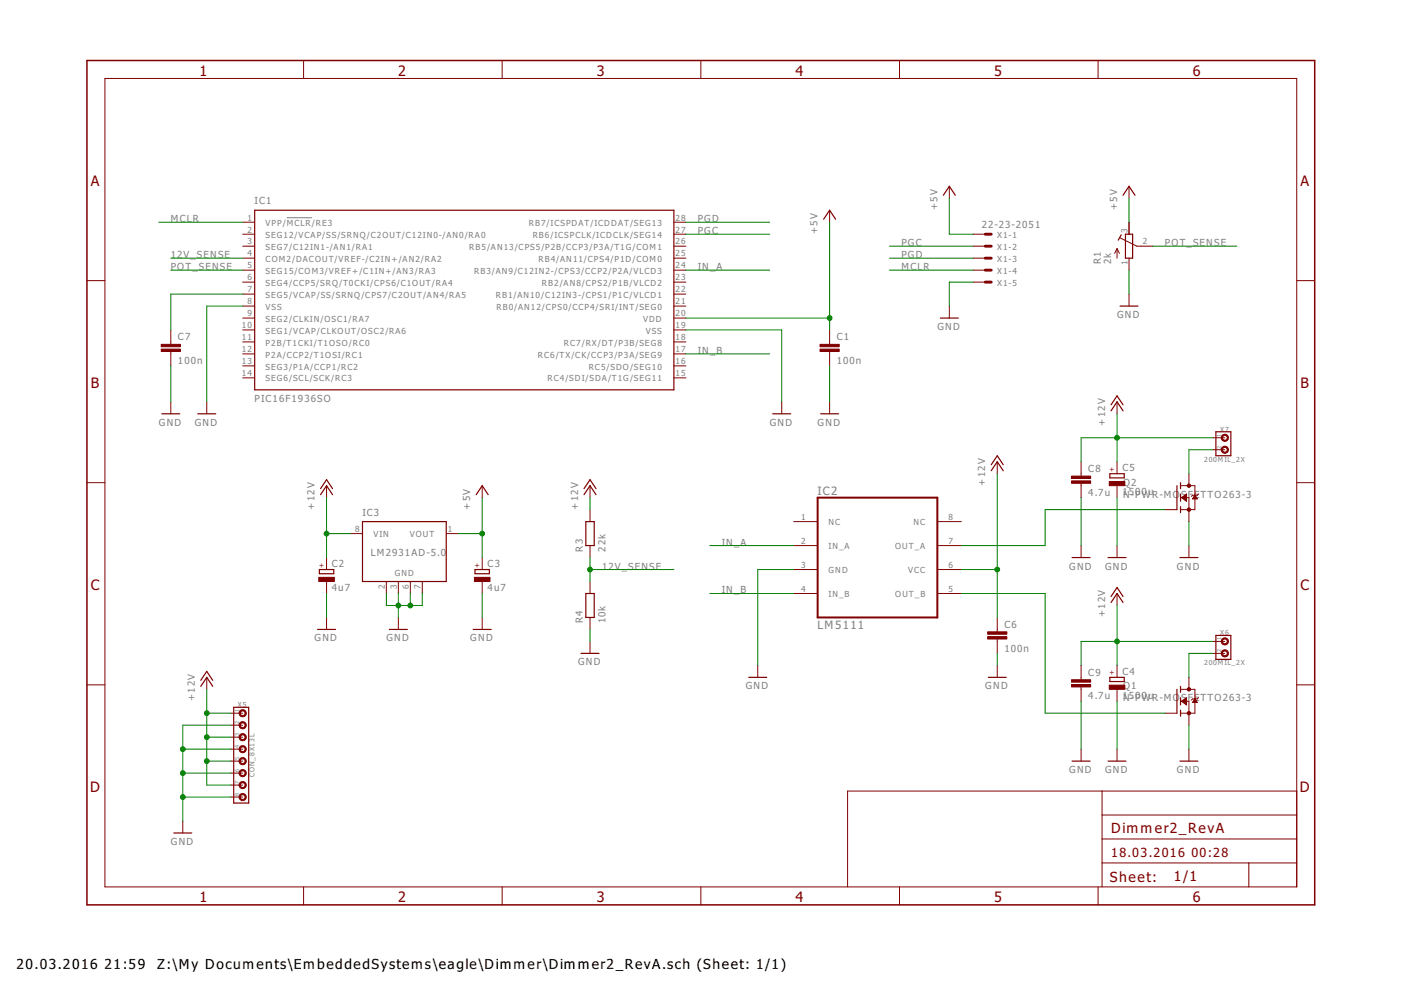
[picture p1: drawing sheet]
<svg xmlns="http://www.w3.org/2000/svg" width="297mm" height="210mm" viewBox="0 0 297 210" stroke-linecap="round" stroke-linejoin="round" font-family="sans-serif">
<path d="M60.8 46.2h5.3" fill="none" stroke="#808080" stroke-width=".21"/>
<g fill="none" stroke="#800000" stroke-width=".21">
<path d="M22.2 16.6h252.7v171.4h-252.7zM64.4 12.8v3.8M106.5 12.8v3.8M148.6 12.8v3.8M190.7 12.8v3.8M232.8 12.8v3.8M201.3 39.5v2.5M239.4 39.5v2.5M18.4 59.5h3.8M51.5 47.1h2.5M51.5 49.7h2.5M51.5 52.2h2.5"/>
<path d="M51.5 54.7h2.5M51.5 57.3h2.5M51.5 59.8h2.5M142.9 47.1h2.5M142.9 49.7h2.5M142.9 52.2h2.5M142.9 54.7h2.5M142.9 57.3h2.5M142.9 59.8h2.5M175.9 44.6v2.5M206.4 49.7h2.5M206.4 52.2h2.5"/>
<path d="M206.4 54.7h2.5M206.4 57.3h2.5M206.4 59.8h2.5M236.8 52.7v2M236.8 52.7l-.5 1M236.8 52.7l.5 1M237.5 50.4l3.5 1.8h3.5M239.4 47.1v2.6M239.4 54.7v2.6M274.9 59.5h3.8M36.2 70v3M36.2 74.5v3.1"/>
<path d="M51.5 62.4h2.5M51.5 64.9h2.5M51.5 67.4h2.5M51.5 70h2.5M51.5 72.5h2.5M51.5 75h2.5M51.5 77.6h2.5M142.9 62.4h2.5M142.9 64.9h2.5M142.9 67.4h2.5M142.9 70h2.5M142.9 72.5h2.5"/>
<path d="M142.9 75h2.5M142.9 77.6h2.5M175.9 70v3M175.9 74.5v3.1M201.3 64.9v2.5M239.4 62.4v2.5M36.2 85.2v2.5M43.8 85.2v2.5M51.5 80.1h2.5M142.9 80.1h2.5M165.7 85.2v2.5M175.9 85.2v2.5"/>
<path d="M211.4 97.9v2.5M229.2 97.9v3M236.8 85.2v2.5M236.8 97.9v2.5M257.2 92.8h2.5M257.2 95.4h2.5M18.4 102.3h3.8M69.2 103v2.5M69.2 118.2v2.6M74.3 113.1h2.6M94.6 113.1h2.6M102.2 103v2.5"/>
<path d="M102.2 118.2v2.6M125.1 103v2.5M125.1 108.1v2.5M125.1 115.7v2.5M168.3 110.6h5.1M168.3 115.7h5.1M198.7 110.6h5.1M198.7 115.7h5.1M229.2 102.5v3M229.2 115.7v2.5M236.8 103v2.5M236.8 115.7v2.5"/>
<path d="M247 108.1h2.5M250.3 105.5h1.8v5.1M250.3 103h3v5.1h-3M250.5 105.5l1.1-.7v1.5zM250.6 105.5h1M250.7 105.6h.9M250.7 105.4h.9M250.8 105.7h.8M250.9 105.3h.7M251 105.9h.6M251.1 105.1h.5M251.2 106h.4"/>
<path d="M251.2 105h.4M251.3 106.1h.3M251.4 104.9h.2M251.5 106.2h.1M251.5 104.8h.1M252.1 100.4v2.6M252.1 115.7v2.5M252.9 105.6h.8M253 105.5h.7M253.1 105.4h.5M253.2 105.3h.3M253.3 105.1h.1"/>
<path d="M253.3 105l.6 .8h-1.1zM254.1 104.8l-.2 .2h-1.1l-.2 .3M274.9 102.3h3.8M69.2 123.3v2.5M69.2 130.9v2.6M81.9 123.3v2.5M84.5 123.3v2.5M84.5 130.9v2.6M87 123.3v2.5M89.5 123.3v2.5M102.2 123.3v2.5M102.2 130.9v2.6"/>
<path d="M125.1 123.3v2.5M125.1 130.9v2.6M125.1 136v2.5M168.3 120.8h5.1M168.3 125.8h5.1M198.7 120.8h5.1M198.7 125.8h5.1M211.4 130.9v3.1M211.4 135.5v3M236.8 125.8v2.6M257.2 136h2.5M257.2 138.5h2.5"/>
<path d="M18.4 145.2h3.8M43.8 143.6v2.6M48.9 151.2h2.6M48.9 153.8h2.6M48.9 156.3h2.6M48.9 158.8h2.6M160.7 141.1v2.5M211.4 141.1v2.5M229.2 141.1v3M229.2 145.6v3.1M229.2 158.8v2.6M236.8 141.1v2.5"/>
<path d="M236.8 146.2v2.5M236.8 158.8v2.6M247 151.2h2.5M250.3 148.7h1.8v5.1M250.3 146.2h3v5h-3M250.5 148.7l1.1-.8v1.6zM250.7 148.8h.9M250.7 148.5h.9M250.9 148.9h.7M250.9 148.4h.7M251 149h.6M251.1 148.3h.5"/>
<path d="M251.2 149.2h.4M251.2 148.2h.4M251.3 149.3h.3M251.4 148.1h.2M251.5 149.4h.1M251.5 148h.1M252.1 143.6v2.6M252.1 158.8v2.6M252.9 148.9h.9M252.9 148.8h.9M253 148.7h.7M253.1 148.5h.5"/>
<path d="M253.2 148.4h.3M253.3 148.3h.1M253.3 148.2l.6 .7h-1.1zM254.1 147.9l-.2 .3h-1.1l-.2 .2M274.9 145.2h3.8M38.8 174.1v2.5M48.9 161.4h2.6M48.9 163.9h2.6M48.9 166.5h2.6M48.9 169h2.6M233.7 167.7v20.3M233.7 177.9h41.2"/>
<path d="M233.7 172.8h41.2M274.9 167.7h-95.2v20.3M64.4 188v3.9M106.5 188v3.9M148.6 188v3.9M190.7 188v3.9M232.8 188v3.9M233.7 183h41.2M264.8 183v5"/>
</g>
<path d="M18.4 12.8h260.3v179.1h-260.3z" fill="none" stroke="#800000" stroke-width=".32"/>
<g fill="none" stroke="#800000" stroke-width=".25">
<path d="M54 44.6h88.9v38.1h-88.9zM174.6 46.5l1.3-1.9 1.3 1.9M200 41.4l1.3-1.9 1.2 1.9M237.7 49.8l-.6 1.1M238.1 41.4l1.3-1.9 1.2 1.9M238.6 49.7h1.5v5h-1.5zM199.4 67.4h3.8M237.5 64.9h3.8M34.3 87.7h3.8M41.9 87.7h3.8M163.8 87.7h3.8M174 87.7h3.8"/>
<path d="M210.2 99.8l1.2-1.9 1.3 1.9M210.2 98.5l1.2-1.9 1.3 1.9M235.6 87.1l1.2-1.9 1.3 1.9M235.6 85.8l1.2-1.9 1.3 1.9M257.8 91.5h3.2v5.1h-3.2zM68 104.9l1.2-1.9 1.3 1.9M68 103.6l1.2-1.9 1.3 1.9M76.9 110.6h17.7v12.7h-17.7zM101 104.9l1.2-1.9 1.3 1.9M123.8 104.9l1.3-1.9 1.3 1.9M123.8 103.6l1.3-1.9 1.3 1.9M124.2 110.6h1.8v5.1h-1.8z"/>
<path d="M227.3 118.2h3.8M234.9 118.2h3.8M235.3 100.4h3.1v.9h-3.1zM249.5 103v5.1M250.2 118.2h3.8M250.3 102.3v1.3M250.3 104.8v1.5M250.3 107.4v1.3M67.3 133.5h3.8M67.7 120.8h3.1v.8h-3.1zM82.5 133.5h3.9M100.3 133.5h3.8"/>
<path d="M100.7 120.8h3.1v.8h-3.1zM123.2 138.5h3.8M124.2 125.8h1.8v5.1h-1.8zM235.6 127.7l1.2-1.9 1.3 1.9M235.6 126.5l1.2-1.9 1.3 1.9M257.8 134.7h3.2v5.1h-3.2zM42.6 145.5l1.2-1.9 1.3 1.9M42.6 144.3l1.2-2 1.3 2M49.6 150h3.1v20.3h-3.1zM158.7 143.6h3.9M209.5 143.6h3.8M235.3 143.6h3.1v.9h-3.1z"/>
<path d="M249.5 146.2v5M250.3 145.5v1.3M250.3 147.9v1.6M250.3 150.6v1.2M36.9 176.6h3.8M227.3 161.4h3.8M234.9 161.4h3.8M250.2 161.4h3.8"/>
</g>
<path d="M208.9 49.7h1.3M208.9 52.2h1.3M208.9 54.7h1.3M208.9 57.3h1.3M208.9 59.8h1.3" fill="none" stroke="#800000" stroke-width=".61"/>
<g fill="#800000" stroke="#800000" stroke-width=".21">
<path d="M173.9 74h4v.5h-4z"/>
<path d="M173.9 73h4v.5h-4z"/>
<path d="M67.6 122.4h3.3v.9h-3.3z"/>
<path d="M100.6 122.4h3.3v.9h-3.3z"/>
<path d="M235.2 145.3h3.3v.9h-3.3z"/>
<path d="M235.2 102.1h3.3v.9h-3.3z"/>
<path d="M209.4 135h4.1v.5h-4.1z"/>
<path d="M209.4 134h4.1v.5h-4.1z"/>
<path d="M34.2 74h4v.5h-4z"/>
<path d="M34.2 73h4v.5h-4z"/>
<path d="M227.2 102h4v.5h-4z"/>
<path d="M227.2 100.9h4v.6h-4z"/>
<path d="M227.2 145.1h4v.5h-4z"/>
<path d="M227.2 144.1h4v.5h-4z"/>
</g>
<g fill="#800000" stroke="#800000" stroke-width=".21">
<path d="M50.9 150.7a.77 .77 0 0 1 1.2 .1 .77 .77 0 0 1-.4 1.1 .77 .77 0 0 1-1-.7h.2a.51 .51 0 0 1 .8-.4 .51 .51 0 0 1 .1 .8 .51 .51 0 0 1-.8-.2l-.1-.2h-.2z" fill-rule="evenodd"/>
<path d="M50.9 153.3a.77 .77 0 0 1 1.2 0 .77 .77 0 0 1-.4 1.2 .77 .77 0 0 1-1-.7h.2a.51 .51 0 0 1 .8-.5 .51 .51 0 0 1 .1 .9 .51 .51 0 0 1-.8-.3l-.1-.1h-.2z" fill-rule="evenodd"/>
<path d="M50.9 155.8a.77 .77 0 0 1 1.2 .1 .77 .77 0 0 1-.4 1.1 .77 .77 0 0 1-1-.7h.2a.51 .51 0 0 1 .8-.4 .51 .51 0 0 1 .1 .8 .51 .51 0 0 1-.8-.2l-.1-.2h-.2z" fill-rule="evenodd"/>
<path d="M50.9 158.3a.77 .77 0 0 1 1.2 .1 .77 .77 0 0 1-.4 1.2 .77 .77 0 0 1-1-.8h.2a.51 .51 0 0 1 .8-.4 .51 .51 0 0 1 .1 .9 .51 .51 0 0 1-.8-.3l-.1-.2h-.2z" fill-rule="evenodd"/>
<path d="M50.9 160.9a.77 .77 0 0 1 1.2 0 .77 .77 0 0 1-.4 1.2 .77 .77 0 0 1-1-.7h.2a.51 .51 0 0 1 .8-.4 .51 .51 0 0 1 .1 .8 .51 .51 0 0 1-.8-.2l-.1-.2h-.2z" fill-rule="evenodd"/>
<path d="M50.9 163.4a.77 .77 0 0 1 1.2 .1 .77 .77 0 0 1-.4 1.1 .77 .77 0 0 1-1-.7h.2a.51 .51 0 0 1 .8-.4 .51 .51 0 0 1 .1 .8 .51 .51 0 0 1-.8-.2l-.1-.2h-.2z" fill-rule="evenodd"/>
<path d="M50.9 166a.77 .77 0 0 1 1.2 0 .77 .77 0 0 1-.4 1.2 .77 .77 0 0 1-1-.7h.2a.51 .51 0 0 1 .8-.5 .51 .51 0 0 1 .1 .9 .51 .51 0 0 1-.8-.3l-.1-.1h-.2z" fill-rule="evenodd"/>
<path d="M50.9 168.5a.77 .77 0 0 1 1.2 .1 .77 .77 0 0 1-.4 1.1 .77 .77 0 0 1-1-.7h.2a.51 .51 0 0 1 .8-.4 .51 .51 0 0 1 .1 .8 .51 .51 0 0 1-.8-.2l-.1-.2h-.2z" fill-rule="evenodd"/>
<path d="M259.1 135.5a.76 .76 0 0 1 1.2 .1 .76 .76 0 0 1-.4 1.1 .76 .76 0 0 1-1-.7h.3a.52 .52 0 0 1 .7-.5 .52 .52 0 0 1 .1 .9 .52 .52 0 0 1-.8-.2v-.2h-.3z" fill-rule="evenodd"/>
<path d="M259.1 138a.76 .76 0 0 1 1.2 .1 .76 .76 0 0 1-.4 1.2 .76 .76 0 0 1-1-.8h.3a.52 .52 0 0 1 .7-.4 .52 .52 0 0 1 .1 .9 .52 .52 0 0 1-.8-.3v-.2h-.3z" fill-rule="evenodd"/>
<path d="M259.1 92.3a.77 .77 0 0 1 1.2 .1 .77 .77 0 0 1-.4 1.1 .77 .77 0 0 1-1-.7h.3a.52 .52 0 0 1 .7-.4 .52 .52 0 0 1 .1 .8 .52 .52 0 0 1-.8-.2v-.2h-.3z" fill-rule="evenodd"/>
<path d="M259.1 94.9a.76 .76 0 0 1 1.2 0 .76 .76 0 0 1-.4 1.2 .76 .76 0 0 1-1-.7h.3a.52 .52 0 0 1 .7-.5 .52 .52 0 0 1 .1 .9 .52 .52 0 0 1-.8-.3v-.1h-.3z" fill-rule="evenodd"/>
<circle cx="252.1" cy="151.2" r=".36"/>
<circle cx="252.1" cy="146.2" r=".36"/>
<circle cx="252.1" cy="108.1" r=".36"/>
<circle cx="252.1" cy="103" r=".36"/>
</g>
<path d="M173.4 105.5h25.3v25.4h-25.3z" fill="none" stroke="#800000" stroke-width=".42"/>
<g fill="none" stroke="#008000" stroke-width=".21">
<path d="M33.7 47.1h17.8M36.2 54.7h15.3M36.2 57.3h15.3M145.4 49.7h17.8M145.4 47.1h17.8M145.4 57.3h17.8M175.9 47.1v22.9M188.6 52.2h17.8M188.6 54.7h17.8M188.6 57.3h17.8M201.3 42v7.7h5.1M206.4 59.8h-5.1v5.1"/>
<path d="M239.4 42v5.1M239.4 57.3v5.1M244.5 52.2h17.7M36.2 77.6v7.6M51.5 64.9h-7.7v20.3M51.5 62.4h-15.3v7.6M145.4 70h20.3v15.2M145.4 67.4h30.5M145.4 75h17.8M175.9 77.6v7.6M236.8 87.7v10.2M257.2 95.4h-5.1v5"/>
<path d="M257.2 92.8h-28v5.1M69.2 105.5v12.7M69.2 113.1h5.1M97.2 113.1h5M102.2 105.5v12.7M125.1 105.5v2.6M125.1 118.2v5.1M150.5 115.7h17.8M211.4 100.4v30.5M229.2 105.5v10.2M236.8 105.5v10.2M247 108.1h-25.4v7.6h-17.8"/>
<path d="M252.1 110.6v5.1M69.2 125.8v5.1M81.9 125.8v2.6h7.6v-2.6M84.5 125.8v5.1M87 125.8v2.6M102.2 125.8v5.1M125.1 120.8h17.8M125.1 133.5v2.5M150.5 125.8h17.8M168.3 120.8h-7.6v20.3M203.8 120.8h7.6M203.8 125.8h17.8v25.4h25.4"/>
<path d="M211.4 138.5v2.6M236.8 128.4v12.7M257.2 138.5h-5.1v5.1M257.2 136h-28v5.1M38.8 158.8h10.1M43.8 146.2v20.3h5.1M43.8 151.2h5.1M43.8 156.3h5.1M48.9 153.8h-10.1v20.3M229.2 148.7v10.1M236.8 148.7v10.1M252.1 153.8v5"/>
<path d="M38.8 169h10.1M38.8 163.9h10.1M43.8 161.4h5.1"/>
</g>
<g fill="#008000" stroke="#008000" stroke-width=".21">
<circle cx="84.5" cy="128.4" r=".51"/>
<circle cx="87" cy="128.4" r=".51"/>
<circle cx="38.8" cy="158.8" r=".51"/>
<circle cx="38.8" cy="163.9" r=".51"/>
<circle cx="38.8" cy="169" r=".51"/>
<circle cx="69.2" cy="113.1" r=".51"/>
<circle cx="236.8" cy="136" r=".51"/>
<circle cx="236.8" cy="92.8" r=".51"/>
<circle cx="43.8" cy="161.4" r=".51"/>
<circle cx="43.8" cy="156.3" r=".51"/>
<circle cx="43.8" cy="151.2" r=".51"/>
<circle cx="211.4" cy="120.8" r=".51"/>
<circle cx="102.2" cy="113.1" r=".51"/>
<circle cx="175.9" cy="67.4" r=".51"/>
<circle cx="125.1" cy="120.8" r=".51"/>
</g>
<g font-size="3.7" fill="#800000">
<text x="42.3" y="16">1</text>
<text x="84.4" y="16">2</text>
<text x="126.5" y="16">3</text>
<text x="168.7" y="16">4</text>
<text x="210.8" y="16">5</text>
<text x="252.9" y="16">6</text>
<text x="19.2" y="39.4">A</text>
<text x="275.7" y="39.4">A</text>
<text x="19.3" y="82.2">B</text>
<text x="275.8" y="82.2">B</text>
<text x="19.2" y="125.1">C</text>
<text x="275.7" y="125.1">C</text>
<text x="19.1" y="167.9">D</text>
<text x="275.6" y="167.9">D</text>
<text x="42.3" y="191.2">1</text>
<text x="84.4" y="191.2">2</text>
<text x="126.5" y="191.2">3</text>
<text x="168.7" y="191.2">4</text>
<text x="210.8" y="191.2">5</text>
<text x="252.9" y="191.2">6</text>
</g>
<g font-size="3.6" fill="#800000">
<text x="235.6" y="176.6">Dimmer2_RevA</text>
<text x="235.3" y="186.9">Sheet:</text>
<text x="248.9" y="186.8">1/1</text>
</g>
<g font-size="3.5">
<text x="3.5" y="205.4">20.03.2016</text>
<text x="22.2" y="205.4">21:59</text>
<text x="33.3" y="205.4">Z:\My Documents\EmbeddedSystems\eagle\Dimmer\Dimmer2_RevA.sch (Sheet: 1/1)</text>
</g>
<g font-size="3.2" fill="#800000">
<text x="235.6" y="181.7">18.03.2016</text>
<text x="252.6" y="181.7">00:28</text>
</g>
<g font-size="2.9" fill="#808080">
<text x="173.3" y="105.1">IC2</text>
<text x="173.3" y="133.4">LM5111</text>
</g>
<g font-size="2.5" fill="#808080">
<text x="36.2" y="47.1">MCLR</text>
<text x="54" y="43.3">IC1</text>
<text x="148" y="47.1">PGD</text>
<text x="198.7" y="44.6" transform="rotate(-90 198.7 44.6)">+5V</text>
<text x="236.8" y="44.6" transform="rotate(-90 236.8 44.6)">+5V</text>
<text x="148" y="49.7">PGC</text>
<text x="173.3" y="49.7" transform="rotate(-90 173.3 49.7)">+5V</text>
<text x="191.1" y="52.2">PGC</text>
<text x="208.1" y="48.3">22-23-2051</text>
<text x="247" y="52.2">POT_SENSE</text>
<text x="36.2" y="54.7">12V_SENSE</text>
<text x="36.2" y="57.3">POT_SENSE</text>
<text x="148" y="57.3">IN_A</text>
<text x="191.1" y="54.7">PGD</text>
<text x="191.1" y="57.3">MCLR</text>
<text x="233.4" y="56" transform="rotate(-90 233.4 56)">R1</text>
<text x="235.6" y="56" transform="rotate(-90 235.6 56)">2k</text>
<text x="198.7" y="70">GND</text>
<text x="236.8" y="67.4">GND</text>
<text x="37.7" y="77.2">100n</text>
<text x="37.7" y="72.1">C7</text>
<text x="148" y="75">IN_B</text>
<text x="177.4" y="77.2">100n</text>
<text x="177.4" y="72.1">C1</text>
<text x="54" y="85.2">PIC16F1936SO</text>
<text x="33.7" y="90.3">GND</text>
<text x="41.3" y="90.3">GND</text>
<text x="163.2" y="90.3">GND</text>
<text x="173.3" y="90.3">GND</text>
<text x="234.3" y="90.3" transform="rotate(-90 234.3 90.3)">+12V</text>
<text x="230.7" y="100.1">C8</text>
<text x="238" y="100">C5</text>
<text x="208.9" y="103" transform="rotate(-90 208.9 103)">+12V</text>
<text x="230.7" y="105.1">4.7u</text>
<text x="238" y="105">1</text>
<text x="238.1" y="105.5">N5-P0uR-MO</text>
<text x="238.1" y="103">Q2</text>
<text x="240.7" y="105">0W</text>
<text x="250.4" y="105.5">SFETTO263-3</text>
<text x="66.7" y="108.1" transform="rotate(-90 66.7 108.1)">+12V</text>
<text x="76.8" y="109.3">IC3</text>
<text x="99.7" y="108.1" transform="rotate(-90 99.7 108.1)">+5V</text>
<text x="122.6" y="108.1" transform="rotate(-90 122.6 108.1)">+12V</text>
<text x="78.6" y="118">LM2931AD-5.0</text>
<text x="123.6" y="116.9" transform="rotate(-90 123.6 116.9)">R3</text>
<text x="128.4" y="116.9" transform="rotate(-90 128.4 116.9)">22k</text>
<text x="153" y="115.7">IN_A</text>
<text x="70.4" y="125.3">4u7</text>
<text x="70.4" y="120.3">C2</text>
<text x="103.4" y="125.3">4u7</text>
<text x="103.4" y="120.3">C3</text>
<text x="127.6" y="120.8">12V_SENSE</text>
<text x="153" y="125.8">IN_B</text>
<text x="226.7" y="120.8">GND</text>
<text x="234.3" y="120.8">GND</text>
<text x="249.5" y="120.8">GND</text>
<text x="234.3" y="130.9" transform="rotate(-90 234.3 130.9)">+12V</text>
<text x="66.7" y="136">GND</text>
<text x="81.9" y="136">GND</text>
<text x="99.7" y="136">GND</text>
<text x="123.6" y="132.2" transform="rotate(-90 123.6 132.2)">R4</text>
<text x="128.4" y="132.2" transform="rotate(-90 128.4 132.2)">10k</text>
<text x="213" y="133.1">C6</text>
<text x="122.6" y="141.1">GND</text>
<text x="213" y="138.1">100n</text>
<text x="230.7" y="143.2">C9</text>
<text x="238" y="143.1">C4</text>
<text x="41.3" y="148.7" transform="rotate(-90 41.3 148.7)">+12V</text>
<text x="158.1" y="146.1">GND</text>
<text x="208.9" y="146.1">GND</text>
<text x="230.7" y="148.3">4.7u</text>
<text x="238" y="148.2">1</text>
<text x="238.1" y="148.7">N5-P0uR-MO</text>
<text x="238.1" y="146.1">Q1</text>
<text x="240.7" y="148.2">0W</text>
<text x="250.4" y="148.7">SFETTO263-3</text>
<text x="226.7" y="163.9">GND</text>
<text x="234.3" y="163.9">GND</text>
<text x="249.5" y="163.9">GND</text>
<text x="36.2" y="179.2">GND</text>
</g>
<g font-size="2.1" fill="#808080">
<text x="52.5" y="46.8">1</text>
<text x="56.3" y="47.9">VPP/MCLR/RE3</text>
<text x="112.1" y="47.9">RB7/ICSPDAT/ICDDAT/SEG13</text>
<text x="143.2" y="46.8">28</text>
<text x="52.5" y="49.3">2</text>
<text x="52.5" y="51.8">3</text>
<text x="56.3" y="50.4">SEG12/VCAP/SS/SRNQ/C2OUT/C12IN0-/AN0/RA0</text>
<text x="56.3" y="53">SEG7/C12IN1-/AN1/RA1</text>
<text x="99.5" y="53">RB5/AN13/CPS5/P2B/CCP3/P3A/T1G/COM1</text>
<text x="112.9" y="50.4">RB6/ICSPCLK/ICDCLK/SEG14</text>
<text x="143.2" y="51.8">26</text>
<text x="143.2" y="49.3">27</text>
<text x="211.4" y="50.4">X1-1</text>
<text x="211.4" y="53">X1-2</text>
<text x="239" y="49.3" transform="rotate(-90 239 49.3)">3</text>
<text x="242.3" y="51.8">2</text>
<text x="52.5" y="54.4">4</text>
<text x="52.5" y="56.9">5</text>
<text x="52.5" y="59.5">6</text>
<text x="56.3" y="55.5">COM2/DACOUT/VREF-/C2IN+/AN2/RA2</text>
<text x="56.3" y="58">SEG15/COM3/VREF+/C1IN+/AN3/RA3</text>
<text x="100.5" y="58">RB3/AN9/C12IN2-/CPS3/CCP2/P2A/VLCD3</text>
<text x="114.2" y="55.5">RB4/AN11/CPS4/P1D/COM0</text>
<text x="143.2" y="59.5">23</text>
<text x="143.2" y="56.9">24</text>
<text x="143.2" y="54.4">25</text>
<text x="211.4" y="55.5">X1-3</text>
<text x="211.4" y="58">X1-4</text>
<text x="239" y="56.2" transform="rotate(-90 239 56.2)">1</text>
<text x="52.5" y="62">7</text>
<text x="52.5" y="64.5">8</text>
<text x="56.3" y="60.6">SEG4/CCP5/SRQ/T0CKI/CPS6/C1OUT/RA4</text>
<text x="56.3" y="63.1">SEG5/VCAP/SS/SRNQ/CPS7/C2OUT/AN4/RA5</text>
<text x="56.3" y="65.6">VSS</text>
<text x="105.1" y="63.1">RB1/AN10/C12IN3-/CPS1/P1C/VLCD1</text>
<text x="105.3" y="65.6">RB0/AN12/CPS0/CCP4/SRI/INT/SEG0</text>
<text x="114.9" y="60.6">RB2/AN8/CPS2/P1B/VLCD2</text>
<text x="143.2" y="64.5">21</text>
<text x="143.2" y="62">22</text>
<text x="211.4" y="60.6">X1-5</text>
<text x="51.3" y="69.6">10</text>
<text x="52.5" y="67.1">9</text>
<text x="56.3" y="68.2">SEG2/CLKIN/OSC1/RA7</text>
<text x="56.3" y="70.7">SEG1/VCAP/CLKOUT/OSC2/RA6</text>
<text x="136.3" y="68.2">VDD</text>
<text x="136.9" y="70.7">VSS</text>
<text x="143.2" y="69.6">19</text>
<text x="143.2" y="67.1">20</text>
<text x="51.3" y="72.1">11</text>
<text x="51.3" y="74.7">12</text>
<text x="51.3" y="77.2">13</text>
<text x="56.3" y="73.3">P2B/T1CKI/T1OSO/RC0</text>
<text x="56.3" y="75.8">P2A/CCP2/T1OSI/RC1</text>
<text x="114" y="75.8">RC6/TX/CK/CCP3/P3A/SEG9</text>
<text x="119.6" y="73.3">RC7/RX/DT/P3B/SEG8</text>
<text x="143.2" y="77.2">16</text>
<text x="143.2" y="74.7">17</text>
<text x="143.2" y="72.1">18</text>
<text x="51.3" y="79.8">14</text>
<text x="56.3" y="78.3">SEG3/P1A/CCP1/RC2</text>
<text x="56.3" y="80.9">SEG6/SCL/SCK/RC3</text>
<text x="116.1" y="80.9">RC4/SDI/SDA/T1G/SEG11</text>
<text x="124.8" y="78.3">RC5/SDO/SEG10</text>
<text x="143.2" y="79.8">15</text>
<text x="75.3" y="112.8">8</text>
<text x="79.2" y="113.9">VIN</text>
<text x="86.9" y="113.9">VOUT</text>
<text x="95" y="112.8">1</text>
<text x="169.8" y="110.2">1</text>
<text x="175.7" y="111.4">NC</text>
<text x="193.7" y="111.4">NC</text>
<text x="201.1" y="110.2">8</text>
<text x="169.8" y="115.3">2</text>
<text x="175.7" y="116.4">IN_A</text>
<text x="189.8" y="116.4">OUT_A</text>
<text x="201.1" y="115.3">7</text>
<text x="81.6" y="124.8" transform="rotate(-90 81.6 124.8)">2</text>
<text x="83.7" y="122">GND</text>
<text x="84.1" y="124.8" transform="rotate(-90 84.1 124.8)">3</text>
<text x="86.6" y="124.8" transform="rotate(-90 86.6 124.8)">6</text>
<text x="89.2" y="124.8" transform="rotate(-90 89.2 124.8)">7</text>
<text x="169.8" y="120.4">3</text>
<text x="169.8" y="125.5">4</text>
<text x="175.7" y="121.5">GND</text>
<text x="192.6" y="121.5">VCC</text>
<text x="201.1" y="120.4">6</text>
<text x="201.1" y="125.5">5</text>
<text x="175.7" y="126.6">IN_B</text>
<text x="189.8" y="126.6">OUT_B</text>
</g>
<g font-size="1.8" fill="#808080">
<text x="258.7" y="91.6">X7</text>
<text x="255.3" y="97.9">200MIL_2X</text>
<text x="258.7" y="134.7">X6</text>
<text x="255.3" y="141.1">200MIL_2X</text>
<text x="50.5" y="150">X5</text>
<text x="54" y="164.8" transform="rotate(-90 54 164.8)">CON_8X13L</text>
</g>
<g font-size="1.8" fill="#800000">
<text x="236.3" y="100" transform="rotate(-90 236.3 100)">+</text>
<text x="68.6" y="120.3" transform="rotate(-90 68.6 120.3)">+</text>
<text x="101.7" y="120.3" transform="rotate(-90 101.7 120.3)">+</text>
<text x="236.3" y="143.2" transform="rotate(-90 236.3 143.2)">+</text>
</g>
<g font-size="1.4" fill="#808080">
<text x="258.9" y="95.1" transform="rotate(-90 258.9 95.1)">2</text>
<text x="258.9" y="92.6" transform="rotate(-90 258.9 92.6)">1</text>
<text x="258.9" y="135.8" transform="rotate(-90 258.9 135.8)">1</text>
<text x="258.9" y="138.3" transform="rotate(-90 258.9 138.3)">2</text>
<text x="50.7" y="153.5" transform="rotate(-90 50.7 153.5)">2</text>
<text x="50.7" y="151" transform="rotate(-90 50.7 151)">1</text>
<text x="50.7" y="161.1" transform="rotate(-90 50.7 161.1)">5</text>
<text x="50.7" y="158.6" transform="rotate(-90 50.7 158.6)">4</text>
<text x="50.7" y="156.1" transform="rotate(-90 50.7 156.1)">3</text>
<text x="50.7" y="166.2" transform="rotate(-90 50.7 166.2)">7</text>
<text x="50.7" y="163.7" transform="rotate(-90 50.7 163.7)">6</text>
<text x="50.7" y="168.8" transform="rotate(-90 50.7 168.8)">8</text>
</g>
</svg>
